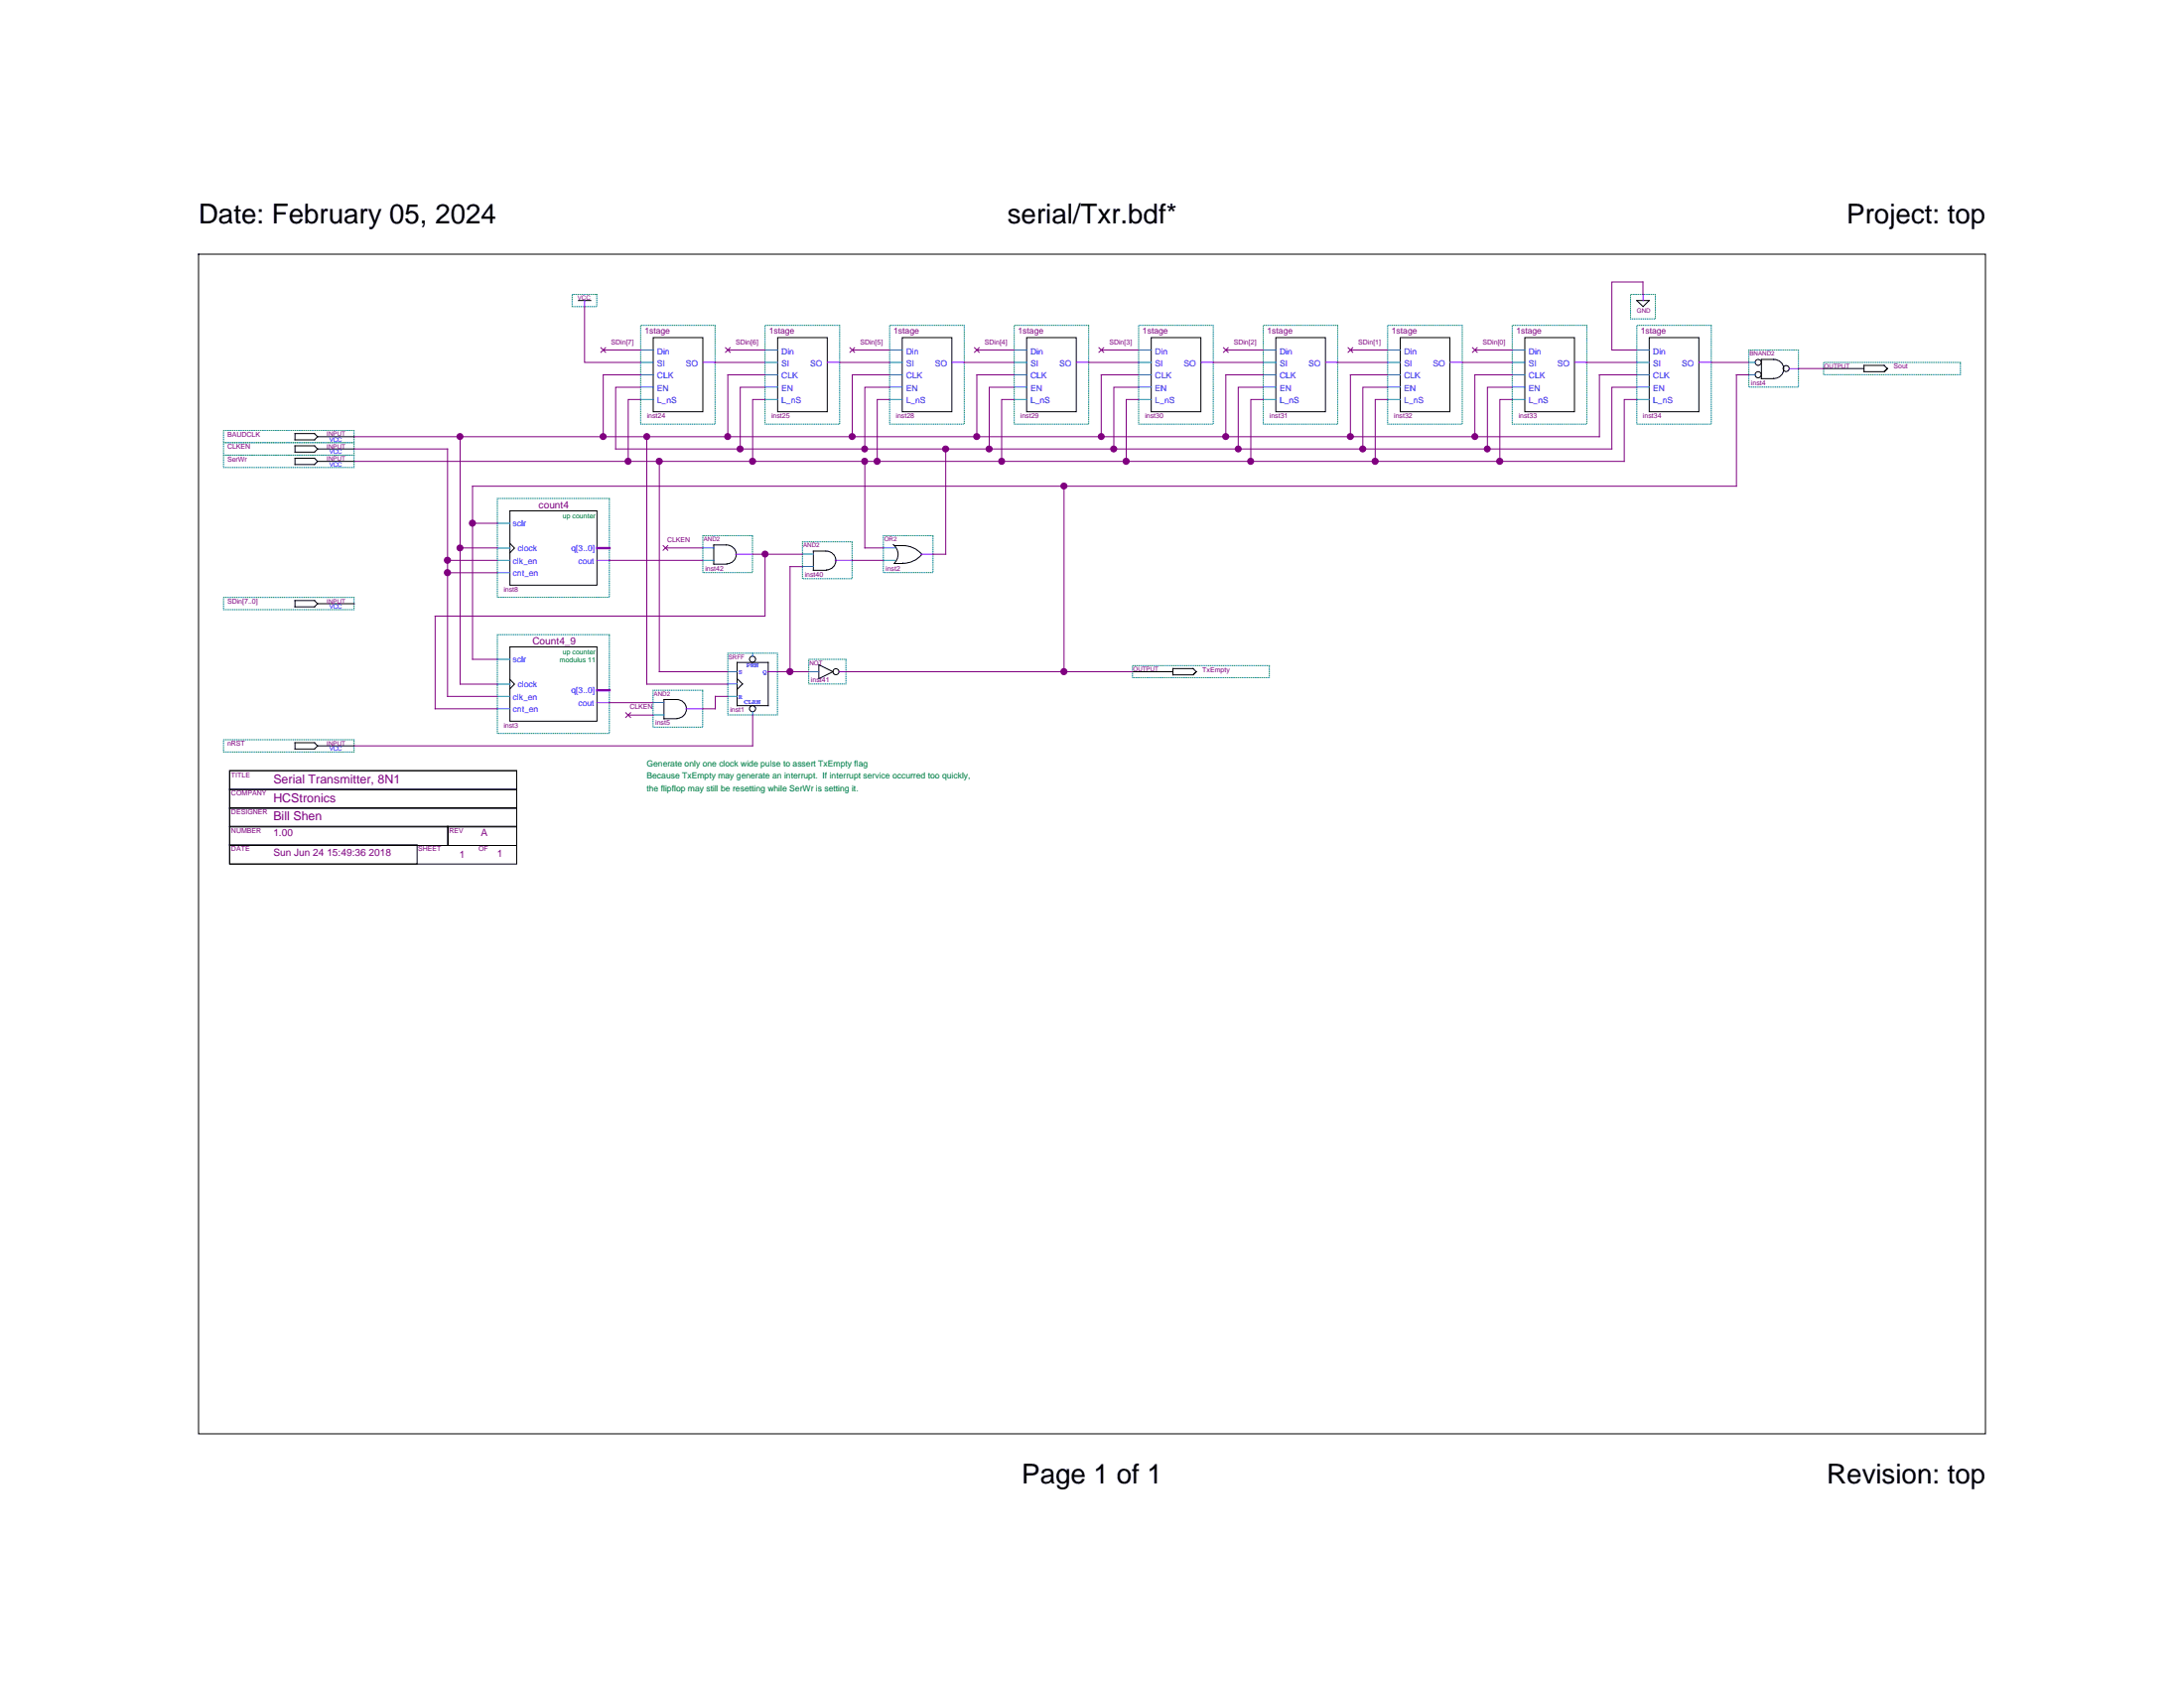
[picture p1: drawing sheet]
<svg xmlns="http://www.w3.org/2000/svg" width="279mm" height="216mm" viewBox="0 0 279 216" stroke-linecap="round" stroke-linejoin="round" font-family="sans-serif">
<path d="M28.6 55.1h16.7v1.5h-16.7z" fill-rule="evenodd" fill="#fff" stroke="#008080" stroke-width=".13"/>
<path d="M37.7 55.5h2.5l.4 .4-.4 .4h-2.5zM40.6 55.9h4.7" fill="none" stroke="#000" stroke-width=".13"/>
<path d="M28.6 94.6h16.7v1.6h-16.7z" fill-rule="evenodd" fill="#fff" stroke="#008080" stroke-width=".13"/>
<path d="M37.7 95h2.5l.4 .4-.4 .4h-2.5zM40.6 95.4h4.7" fill="none" stroke="#000" stroke-width=".13"/>
<path d="M28.6 56.6h16.7v1.6h-16.7z" fill-rule="evenodd" fill="#fff" stroke="#008080" stroke-width=".13"/>
<path d="M37.7 57h2.5l.4 .4-.4 .4h-2.5zM40.6 57.4h4.7" fill="none" stroke="#000" stroke-width=".13"/>
<path d="M28.6 76.4h16.7v1.6h-16.7z" fill-rule="evenodd" fill="#fff" stroke="#008080" stroke-width=".13"/>
<path d="M37.7 76.8h2.5l.4 .4-.4 .4h-2.5zM40.6 77.2h4.7" fill="none" stroke="#000" stroke-width=".13"/>
<path d="M28.6 58.2h16.7v1.6h-16.7z" fill-rule="evenodd" fill="#fff" stroke="#008080" stroke-width=".13"/>
<path d="M37.7 58.6h2.5l.4 .4-.4 .4h-2.5zM40.6 59h4.7" fill="none" stroke="#000" stroke-width=".13"/>
<path d="M144.9 85.1h17.5v1.6h-17.5z" fill-rule="evenodd" fill="#fff" stroke="#008080" stroke-width=".13"/>
<path d="M144.9 85.9h5.1M153 85.9l-.4 .4 .4-.4-.4-.4h-2.6v.8h2.6" fill="none" stroke="#000" stroke-width=".13"/>
<path d="M233.3 46.4h17.5v1.5h-17.5z" fill-rule="evenodd" fill="#fff" stroke="#008080" stroke-width=".13"/>
<path d="M233.3 47.1h5.2M241.4 47.1l-.4 .4 .4-.4-.4-.4h-2.5v.8h2.5" fill="none" stroke="#000" stroke-width=".13"/>
<path d="M208.6 37.7h3.2v3.1h-3.2z" fill-rule="evenodd" fill="#fff" stroke="#008080" stroke-width=".13"/>
<path d="M209.4 38.4h1.6l-.8 .8z" fill="none" stroke="#000" stroke-width=".13"/>
<path d="M210.2 37.7v.7" fill="none" stroke="#8000ff" stroke-width=".13"/>
<path d="M73.2 37.7h3.1v1.5h-3.1z" fill-rule="evenodd" fill="#fff" stroke="#008080" stroke-width=".13"/>
<path d="M74 38.4h1.6" fill="none" stroke="#000" stroke-width=".13"/>
<path d="M74.8 38.4v.8" fill="none" stroke="#8000ff" stroke-width=".13"/>
<path d="M102.7 69.3h6.3v4.7h-6.3z" fill-rule="evenodd" fill="#fff" stroke="#008080" stroke-width=".13"/>
<path d="M105.7 72.9a1.21 1.21 0 0 0 1.2-1.3 1.21 1.21 0 0 0-1.3-1.1h-1.5v2.4h1.6" fill="none" stroke="#000" stroke-width=".13"/>
<path d="M102.7 70.9h1.4M102.7 72.5h1.4" fill="none" stroke="#0080ff" stroke-width=".13"/>
<path d="M106.8 71.7h2.2" fill="none" stroke="#8000ff" stroke-width=".13"/>
<path d="M103.5 84.3h4.7v3.2h-4.7z" fill-rule="evenodd" fill="#fff" stroke="#008080" stroke-width=".13"/>
<g fill="none" stroke="#000" stroke-width=".13">
<path d="M104.8 85l1.8 .9-1.8 .9z"/>
<circle cx="106.9" cy="85.9" r=".39"/>
</g>
<path d="M103.5 85.9h1.3" fill="none" stroke="#0080ff" stroke-width=".13"/>
<path d="M107.4 85.9h.8" fill="none" stroke="#8000ff" stroke-width=".13"/>
<path d="M82 41.6h9.5v12.7h-9.5z" fill-rule="evenodd" fill="#fff" stroke="#008080" stroke-width=".13"/>
<path d="M83.6 43.2h6.3v9.5h-6.3z" fill="none" stroke="#000" stroke-width=".13"/>
<path d="M82 44.8h1.6M82 46.4h1.6M82 47.9h1.6M82 49.5h1.6M82 51.1h1.6" fill="none" stroke="#0080ff" stroke-width=".13"/>
<path d="M89.9 46.4h1.6" fill="none" stroke="#8000ff" stroke-width=".13"/>
<path d="M97.9 41.6h9.5v12.7h-9.5z" fill-rule="evenodd" fill="#fff" stroke="#008080" stroke-width=".13"/>
<path d="M99.5 43.2h6.3v9.5h-6.3z" fill="none" stroke="#000" stroke-width=".13"/>
<path d="M97.9 44.8h1.6M97.9 46.4h1.6M97.9 47.9h1.6M97.9 49.5h1.6M97.9 51.1h1.6" fill="none" stroke="#0080ff" stroke-width=".13"/>
<path d="M105.9 46.4h1.5" fill="none" stroke="#8000ff" stroke-width=".13"/>
<path d="M113.8 41.6h9.6v12.7h-9.6z" fill-rule="evenodd" fill="#fff" stroke="#008080" stroke-width=".13"/>
<path d="M115.4 43.2h6.4v9.5h-6.4z" fill="none" stroke="#000" stroke-width=".13"/>
<path d="M113.8 44.8h1.6M113.8 46.4h1.6M113.8 47.9h1.6M113.8 49.5h1.6M113.8 51.1h1.6" fill="none" stroke="#0080ff" stroke-width=".13"/>
<path d="M121.8 46.4h1.6" fill="none" stroke="#8000ff" stroke-width=".13"/>
<path d="M129.8 41.6h9.5v12.7h-9.5z" fill-rule="evenodd" fill="#fff" stroke="#008080" stroke-width=".13"/>
<path d="M131.3 43.2h6.4v9.5h-6.4z" fill="none" stroke="#000" stroke-width=".13"/>
<path d="M129.7 44.8h1.6M129.7 46.4h1.6M129.7 47.9h1.6M129.7 49.5h1.6M129.7 51.1h1.6" fill="none" stroke="#0080ff" stroke-width=".13"/>
<path d="M137.7 46.4h1.6" fill="none" stroke="#8000ff" stroke-width=".13"/>
<path d="M145.7 41.6h9.5v12.7h-9.5z" fill-rule="evenodd" fill="#fff" stroke="#008080" stroke-width=".13"/>
<path d="M147.3 43.2h6.3v9.5h-6.3z" fill="none" stroke="#000" stroke-width=".13"/>
<path d="M145.7 44.8h1.6M145.7 46.4h1.6M145.7 47.9h1.6M145.7 49.5h1.6M145.7 51.1h1.6" fill="none" stroke="#0080ff" stroke-width=".13"/>
<path d="M153.6 46.4h1.6" fill="none" stroke="#8000ff" stroke-width=".13"/>
<path d="M161.6 41.6h9.5v12.7h-9.5z" fill-rule="evenodd" fill="#fff" stroke="#008080" stroke-width=".13"/>
<path d="M163.2 43.2h6.4v9.5h-6.4z" fill="none" stroke="#000" stroke-width=".13"/>
<path d="M161.6 44.8h1.6M161.6 46.4h1.6M161.6 47.9h1.6M161.6 49.5h1.6M161.6 51.1h1.6" fill="none" stroke="#0080ff" stroke-width=".13"/>
<path d="M169.6 46.4h1.6" fill="none" stroke="#8000ff" stroke-width=".13"/>
<path d="M177.5 41.6h9.6v12.7h-9.6z" fill-rule="evenodd" fill="#fff" stroke="#008080" stroke-width=".13"/>
<path d="M179.1 43.2h6.4v9.5h-6.4z" fill="none" stroke="#000" stroke-width=".13"/>
<path d="M177.5 44.8h1.6M177.5 46.4h1.6M177.5 47.9h1.6M177.5 49.5h1.6M177.5 51.1h1.6" fill="none" stroke="#0080ff" stroke-width=".13"/>
<path d="M185.5 46.4h1.6" fill="none" stroke="#8000ff" stroke-width=".13"/>
<path d="M193.5 41.6h9.5v12.7h-9.5z" fill-rule="evenodd" fill="#fff" stroke="#008080" stroke-width=".13"/>
<path d="M195.1 43.2h6.3v9.5h-6.3z" fill="none" stroke="#000" stroke-width=".13"/>
<path d="M193.5 44.8h1.6M193.5 46.4h1.6M193.5 47.9h1.6M193.5 49.5h1.6M193.5 51.1h1.6" fill="none" stroke="#0080ff" stroke-width=".13"/>
<path d="M201.4 46.4h1.6" fill="none" stroke="#8000ff" stroke-width=".13"/>
<path d="M209.4 41.6h9.5v12.7h-9.5z" fill-rule="evenodd" fill="#fff" stroke="#008080" stroke-width=".13"/>
<path d="M211 43.2h6.3v9.5h-6.3z" fill="none" stroke="#000" stroke-width=".13"/>
<path d="M209.4 44.8h1.6M209.4 46.4h1.6M209.4 47.9h1.6M209.4 49.5h1.6M209.4 51.1h1.6" fill="none" stroke="#0080ff" stroke-width=".13"/>
<path d="M217.4 46.4h1.5" fill="none" stroke="#8000ff" stroke-width=".13"/>
<path d="M113 68.5h6.4v4.7h-6.4z" fill-rule="evenodd" fill="#fff" stroke="#008080" stroke-width=".13"/>
<path d="M114.3 69.7a1.58 1.58 0 0 1 .1 2.4M114.4 72.1h1.1M114.4 69.8h1.1M115.5 69.8a3.1 3.1 0 0 1 2.4 1M117.9 70.9a3.1 3.1 0 0 1-2.4 1.1" fill="none" stroke="#000" stroke-width=".13"/>
<path d="M113 71.7h1.5M113 70.1h1.5" fill="none" stroke="#0080ff" stroke-width=".13"/>
<path d="M117.8 70.9h1.6" fill="none" stroke="#8000ff" stroke-width=".13"/>
<path d="M223.7 44.8h6.4v4.7h-6.4z" fill-rule="evenodd" fill="#fff" stroke="#008080" stroke-width=".13"/>
<g fill="none" stroke="#000" stroke-width=".13">
<path d="M226.9 48.4a1.21 1.21 0 0 0 1.3-1.2 1.21 1.21 0 0 0-1.3-1.2h-1.6v2.4h1.6"/>
<circle cx="224.9" cy="47.9" r=".39"/>
<circle cx="224.9" cy="46.4" r=".39"/>
<circle cx="228.5" cy="47.1" r=".39"/>
</g>
<path d="M223.7 47.9h.8M223.7 46.4h.8" fill="none" stroke="#0080ff" stroke-width=".13"/>
<path d="M228.9 47.2h1.2" fill="none" stroke="#8000ff" stroke-width=".13"/>
<path d="M63.6 63.8h14.4v12.6h-14.4z" fill-rule="evenodd" fill="#fff" stroke="#008080" stroke-width=".13"/>
<path d="M65.2 65.3h11.2v9.5h-11.2zM65.2 69.5l.6 .6-.6 .6" fill="none" stroke="#000" stroke-width=".13"/>
<path d="M63.6 66.9h1.6M63.6 70.1h1.6M63.6 71.7h1.6M63.6 73.3h1.6" fill="none" stroke="#0080ff" stroke-width=".13"/>
<path d="M76.4 70.1h1.6" fill="none" stroke="#8000ff" stroke-width=".3"/>
<path d="M76.4 71.7h1.6" fill="none" stroke="#8000ff" stroke-width=".13"/>
<path d="M89.9 68.5h6.4v4.7h-6.4z" fill-rule="evenodd" fill="#fff" stroke="#008080" stroke-width=".13"/>
<path d="M93 72.1a1.21 1.21 0 0 0 1.2-1.2 1.21 1.21 0 0 0-1.3-1.2h-1.6v2.5h1.7" fill="none" stroke="#000" stroke-width=".13"/>
<path d="M89.9 70.1h1.4M89.9 71.7h1.4" fill="none" stroke="#0080ff" stroke-width=".13"/>
<path d="M94.1 70.9h2.2" fill="none" stroke="#8000ff" stroke-width=".13"/>
<path d="M63.6 81.2h14.4v12.6h-14.4z" fill-rule="evenodd" fill="#fff" stroke="#008080" stroke-width=".13"/>
<path d="M65.2 82.7h11.2v9.5h-11.2zM65.2 86.9l.6 .6-.6 .6" fill="none" stroke="#000" stroke-width=".13"/>
<path d="M63.6 84.3h1.6M63.6 87.5h1.6M63.6 89.1h1.6M63.6 90.7h1.6" fill="none" stroke="#0080ff" stroke-width=".13"/>
<path d="M76.4 88.3h1.6" fill="none" stroke="#8000ff" stroke-width=".3"/>
<path d="M76.4 89.9h1.6" fill="none" stroke="#8000ff" stroke-width=".13"/>
<path d="M93.1 83.5h6.4v7.9h-6.4z" fill-rule="evenodd" fill="#fff" stroke="#008080" stroke-width=".13"/>
<g fill="none" stroke="#000" stroke-width=".13">
<path d="M94.3 84.7h4v5.6h-4zM94.3 86.8l.7 .7-.7 .7"/>
<circle cx="96.3" cy="84.3" r=".39"/>
<circle cx="96.3" cy="90.6" r=".39"/>
</g>
<path d="M93.1 85.9h1.2M93.1 89.1h1.2M93.1 87.5h1.2M96.3 83.5v.4M96.3 91.1v.3" fill="none" stroke="#0080ff" stroke-width=".13"/>
<path d="M98.3 85.9h1.2" fill="none" stroke="#8000ff" stroke-width=".13"/>
<path d="M83.5 88.3h6.4v4.7h-6.4z" fill-rule="evenodd" fill="#fff" stroke="#008080" stroke-width=".13"/>
<path d="M86.6 91.9a1.21 1.21 0 0 0 1.2-1.3 1.21 1.21 0 0 0-1.3-1.1h-1.6v2.4h1.7" fill="none" stroke="#000" stroke-width=".13"/>
<path d="M83.5 89.9h1.4M83.5 91.4h1.4" fill="none" stroke="#0080ff" stroke-width=".13"/>
<path d="M87.7 90.7h2.2" fill="none" stroke="#8000ff" stroke-width=".13"/>
<path d="M29.4 98.6h36.7v11.9h-36.7z" fill-rule="evenodd" fill="#fff" stroke="#000" stroke-width=".13"/>
<path d="M25.4 32.5h228.6v150.9h-228.6zM29.4 98.6h36.7v2.4h-36.7zM29.4 100.9h36.7v2.5h-36.7zM29.4 103.3h36.7v2.5h-36.7zM29.4 105.7h27.9v2.4h-27.9zM29.4 108.1h24v2.4h-24zM57.3 105.7h8.8v2.4h-8.8z" fill="none" stroke="#000" stroke-width=".13"/>
<g fill="none" stroke="#800080" stroke-width=".13">
<path d="M74.8 39.2v7.2h7.2M210.2 37.7v-1.6h-4v8.7h3.2M45.3 57.4h12v14.3M45.3 55.9h31.9M45.3 59h35.1M58.9 55.9v31.6h4.7M76.9 44.5l.6 .6M77.2 44.8h4.8M77.2 55.9h15.9M77.5 44.5l-.6 .6M80.4 59h15.9M82 47.9h-4.8v8"/>
<path d="M82 49.5h-3.2v7.9h31.8M82 51.1h-1.6v7.9M82.7 55.9v31.6h10.4M84.3 59v26.9h8.8M91.5 46.4h6.4M92.8 44.5l.6 .6M93.1 44.8h4.8M93.4 44.5l-.6 .6M96.3 59h15.9M97.9 47.9h-4.8v8M97.9 49.5h-3.2v7.9M97.9 51.1h-1.6v7.9"/>
<path d="M107.4 46.4h6.4M108.7 44.5l.6 .6M109 44.8h4.8M109.3 44.5l-.6 .6M110.6 57.4h16M110.6 59v11.1h2.4M113.8 47.9h-4.8v8M113.8 49.5h-3.2v7.9M113.8 51.1h-1.6v7.9M121 57.4v13.5h-1.6M123.4 46.4h6.4M124.7 44.5l.6 .6"/>
<path d="M125 44.8h4.8M125 55.9h-31.9M125.3 44.5l-.6 .6M126.6 57.4h47.7M129.8 47.9h-4.8v8M129.8 49.5h-3.2v7.9M129.8 51.1h-1.7v7.9M139.3 46.4h6.4M140.6 44.5l.6 .6M140.9 44.8h4.8M141.2 44.5l-.6 .6M145.7 47.9h-4.8v8"/>
<path d="M145.7 49.5h-3.2v7.9M145.7 51.1h-1.6v7.9M155.2 46.4h6.4M156.5 44.5l.6 .6M156.8 44.8h4.8M157.1 44.5l-.6 .6M161.6 47.9h-4.8v8M161.6 49.5h-3.2v7.9M161.6 51.1h-1.6v7.9M171.2 46.4h6.3M172.5 44.5l.6 .6M172.8 44.8h4.7"/>
<path d="M173.1 44.5l-.6 .6M177.5 47.9h-4.7v8M177.5 49.5h-3.2v7.9M177.5 51.1h-1.6v7.9M187.1 46.4h6.4M188.4 44.5l.6 .6M188.7 44.8h4.8M189 44.5l-.6 .6M193.5 47.9h-4.8v8M193.5 49.5h-3.2v7.9M193.5 51.1h-1.6v7.9M203 46.4h6.4"/>
<path d="M209.4 49.5h-3.2v7.9h-31.9M209.4 51.1h-1.6v7.9h-95.6M209.4 47.9h-4.8v8h-79.6M218.9 46.4h4.8M223.7 47.9h-1.6v14.3h-161.6v22.1h3.1M230.1 47.1h3.2M57.3 71.7h6.3M57.3 73.3h6.3M57.3 71.7v17.4h6.3M58.9 70.1h4.7M60.5 66.9h3.1M78 71.7h11.9"/>
<path d="M84.8 69.8l.6 .6M85.1 70.1h4.8M85.4 69.8l-.6 .6M96.3 70.9h6.4M97.9 70.9v7.9h-42.2v11.9h7.9M102.7 72.5h-1.6v13.4M109 71.7h4M136.1 62.2v23.7M78 89.9h5.5M80.1 91.2l.6 .6M80.4 91.5h3.1M80.7 91.2l-.6 .6"/>
<path d="M93.1 89.1h-1.6v1.6h-1.6M96.3 91.5v3.9h-51M99.5 85.9h4M108.2 85.9h36.7"/>
</g>
<g fill="#800080" stroke="#800080" stroke-width=".13">
<circle cx="77.2" cy="55.8" r=".39"/>
<circle cx="93.1" cy="55.8" r=".38"/>
<circle cx="109" cy="55.8" r=".39"/>
<circle cx="125" cy="55.8" r=".39"/>
<circle cx="140.9" cy="55.8" r=".38"/>
<circle cx="156.8" cy="55.8" r=".39"/>
<circle cx="172.8" cy="55.8" r=".39"/>
<circle cx="188.7" cy="55.8" r=".38"/>
<circle cx="94.7" cy="57.4" r=".39"/>
<circle cx="110.6" cy="57.4" r=".38"/>
<circle cx="126.5" cy="57.4" r=".39"/>
<circle cx="142.5" cy="57.4" r=".39"/>
<circle cx="158.4" cy="57.4" r=".38"/>
<circle cx="174.3" cy="57.4" r=".39"/>
<circle cx="190.3" cy="57.4" r=".38"/>
<circle cx="80.3" cy="59" r=".39"/>
<circle cx="96.3" cy="59" r=".39"/>
<circle cx="112.2" cy="59" r=".39"/>
<circle cx="128.1" cy="59" r=".39"/>
<circle cx="144.1" cy="59" r=".39"/>
<circle cx="160" cy="59" r=".39"/>
<circle cx="175.9" cy="59" r=".39"/>
<circle cx="191.9" cy="59" r=".39"/>
<circle cx="121" cy="57.4" r=".39"/>
<circle cx="58.8" cy="55.8" r=".38"/>
<circle cx="97.9" cy="70.9" r=".38"/>
<circle cx="58.8" cy="70.1" r=".38"/>
<circle cx="136.1" cy="62.2" r=".39"/>
<circle cx="57.2" cy="71.7" r=".39"/>
<circle cx="60.4" cy="66.9" r=".39"/>
<circle cx="57.2" cy="73.2" r=".39"/>
<circle cx="136.1" cy="85.9" r=".39"/>
<circle cx="82.7" cy="55.8" r=".38"/>
<circle cx="84.3" cy="59" r=".39"/>
<circle cx="110.6" cy="59" r=".39"/>
<circle cx="101.1" cy="85.9" r=".39"/>
</g>
<g font-size="3.5">
<text x="25.4" y="28.6">Date: February 05, 2024</text>
<text x="128.9" y="28.6">serial/Txr.bdf*</text>
<text x="236.3" y="28.6">Project: top</text>
<text x="130.7" y="189.7">Page 1 of 1</text>
<text x="233.7" y="189.7">Revision: top</text>
</g>
<g font-size="1.6" fill="#800080">
<text x="35" y="100.2">Serial Transmitter, 8N1</text>
<text x="35" y="102.6">HCStronics</text>
<text x="35" y="104.9">Bill Shen</text>
</g>
<g font-size="1.3" fill="#800080">
<text x="68.9" y="65">count4</text>
<text x="68.1" y="82.4">Count4_9</text>
<text x="35" y="106.9">1.00</text>
<text x="61.6" y="106.9">A</text>
<text x="35" y="109.5">Sun Jun 24 15:49:36 2018</text>
<text x="58.8" y="109.7">1</text>
<text x="63.6" y="109.6">1</text>
</g>
<g font-size="1.1" fill="#800080">
<text x="82.5" y="42.6">1stage</text>
<text x="98.4" y="42.6">1stage</text>
<text x="114.3" y="42.6">1stage</text>
<text x="130.2" y="42.6">1stage</text>
<text x="146.2" y="42.6">1stage</text>
<text x="162.1" y="42.6">1stage</text>
<text x="178" y="42.6">1stage</text>
<text x="194" y="42.6">1stage</text>
<text x="209.9" y="42.6">1stage</text>
</g>
<g font-size="1.1" fill="#00f">
<text x="84.1" y="45.3">Din</text>
<text x="84.1" y="46.8">SI</text>
<text x="87.7" y="46.8">SO</text>
<text x="100" y="45.3">Din</text>
<text x="100" y="46.8">SI</text>
<text x="103.7" y="46.8">SO</text>
<text x="115.9" y="45.3">Din</text>
<text x="115.9" y="46.8">SI</text>
<text x="119.6" y="46.8">SO</text>
<text x="131.8" y="45.3">Din</text>
<text x="131.8" y="46.8">SI</text>
<text x="135.5" y="46.8">SO</text>
<text x="147.8" y="45.3">Din</text>
<text x="147.8" y="46.8">SI</text>
<text x="151.4" y="46.8">SO</text>
<text x="163.7" y="45.3">Din</text>
<text x="163.7" y="46.8">SI</text>
<text x="167.4" y="46.8">SO</text>
<text x="179.6" y="45.3">Din</text>
<text x="179.6" y="46.8">SI</text>
<text x="183.3" y="46.8">SO</text>
<text x="195.6" y="45.3">Din</text>
<text x="195.6" y="46.8">SI</text>
<text x="199.2" y="46.8">SO</text>
<text x="211.5" y="45.3">Din</text>
<text x="211.5" y="46.8">SI</text>
<text x="215.2" y="46.8">SO</text>
<text x="84.1" y="48.4">CLK</text>
<text x="84.1" y="50">EN</text>
<text x="84.1" y="51.6">L_nS</text>
<text x="100" y="48.4">CLK</text>
<text x="100" y="50">EN</text>
<text x="100" y="51.6">L_nS</text>
<text x="115.9" y="48.4">CLK</text>
<text x="115.9" y="50">EN</text>
<text x="115.9" y="51.6">L_nS</text>
<text x="131.8" y="48.4">CLK</text>
<text x="131.8" y="50">EN</text>
<text x="131.8" y="51.6">L_nS</text>
<text x="147.8" y="48.4">CLK</text>
<text x="147.8" y="50">EN</text>
<text x="147.8" y="51.6">L_nS</text>
<text x="163.7" y="48.4">CLK</text>
<text x="163.7" y="50">EN</text>
<text x="163.7" y="51.6">L_nS</text>
<text x="179.6" y="48.4">CLK</text>
<text x="179.6" y="50">EN</text>
<text x="179.6" y="51.6">L_nS</text>
<text x="195.6" y="48.4">CLK</text>
<text x="195.6" y="50">EN</text>
<text x="195.6" y="51.6">L_nS</text>
<text x="211.5" y="48.4">CLK</text>
<text x="211.5" y="50">EN</text>
<text x="211.5" y="51.6">L_nS</text>
<text x="65.6" y="67.3">sclr</text>
<text x="66.2" y="70.5">clock</text>
<text x="73.1" y="70.5">q[3..0]</text>
<text x="65.6" y="72.1">clk_en</text>
<text x="65.6" y="73.7">cnt_en</text>
<text x="74" y="72.1">cout</text>
<text x="65.6" y="84.7">sclr</text>
<text x="65.6" y="89.5">clk_en</text>
<text x="66.2" y="87.9">clock</text>
<text x="73.1" y="88.7">q[3..0]</text>
<text x="65.6" y="91.1">cnt_en</text>
<text x="74" y="90.3">cout</text>
</g>
<g font-size="1.1" fill="#008000">
<text x="82.7" y="98">Generate only one clock wide pulse to assert TxEmpty flag</text>
<text x="82.7" y="99.6">Because TxEmpty may generate an interrupt. If interrupt service occurred too quickly,</text>
<text x="82.7" y="101.2">the flipflop may still be resetting while SerWr is setting it.</text>
</g>
<g font-size=".9" fill="#800080">
<text x="78.2" y="44">SDin[7]</text>
<text x="94.1" y="44">SDin[6]</text>
<text x="110" y="44">SDin[5]</text>
<text x="126" y="44">SDin[4]</text>
<text x="141.9" y="44">SDin[3]</text>
<text x="157.8" y="44">SDin[2]</text>
<text x="173.8" y="44">SDin[1]</text>
<text x="189.7" y="44">SDin[0]</text>
<text x="242.3" y="47.2">Sout</text>
<text x="82.8" y="53.5">inst24</text>
<text x="98.7" y="53.5">inst25</text>
<text x="114.6" y="53.5">inst28</text>
<text x="130.5" y="53.5">inst29</text>
<text x="146.5" y="53.5">inst30</text>
<text x="162.4" y="53.5">inst31</text>
<text x="178.3" y="53.5">inst32</text>
<text x="194.3" y="53.5">inst33</text>
<text x="210.2" y="53.5">inst34</text>
<text x="224" y="49.2">inst4</text>
<text x="29.1" y="55.9">BAUDCLK</text>
<text x="29.1" y="57.4">CLKEN</text>
<text x="29.1" y="59">SerWr</text>
<text x="85.3" y="69.3">CLKEN</text>
<text x="29.1" y="77.2">SDin[7..0]</text>
<text x="64.4" y="75.6">inst8</text>
<text x="90.2" y="73">inst42</text>
<text x="103" y="73.7">inst40</text>
<text x="113.3" y="73">inst2</text>
<text x="103.8" y="87.2">inst41</text>
<text x="153.8" y="85.9">TxEmpty</text>
<text x="29.1" y="95.4">nRST</text>
<text x="64.4" y="93">inst3</text>
<text x="80.6" y="90.7">CLKEN</text>
<text x="83.8" y="92.7">inst5</text>
<text x="93.4" y="91.1">inst1</text>
<text x="29.6" y="99.4">TITLE</text>
<text x="29.6" y="101.7">COMPANY</text>
<text x="29.6" y="104.1">DESIGNER</text>
<text x="29.6" y="106.5">NUMBER</text>
<text x="57.5" y="106.6">REV</text>
<text x="29.6" y="108.9">DATE</text>
<text x="53.5" y="108.9">SHEET</text>
<text x="61.2" y="108.9">OF</text>
</g>
<g font-size=".9" fill="#008000">
<text x="72" y="66.3">up counter</text>
<text x="72" y="83.7">up counter</text>
<text x="71.6" y="84.6">modulus 11</text>
</g>
<g font-size=".9" fill="#00f">
<text x="94.5" y="86.3">S</text>
<text x="94.5" y="89.3">R</text>
<text x="95.5" y="85.4">PRN</text>
<text x="97.6" y="86.3">Q</text>
<text x="95.2" y="90">CLRN</text>
</g>
<g font-size=".8" fill="#800080">
<text x="73.9" y="38.4">VCC</text>
<text x="209.4" y="39.9">GND</text>
<text x="223.8" y="45.5">BNAND2</text>
<text x="233.4" y="47.1">OUTPUT</text>
<text x="41.8" y="55.8">INPUT</text>
<text x="41.8" y="57.4">INPUT</text>
<text x="41.8" y="58.9">INPUT</text>
<text x="90" y="69.2">AND2</text>
<text x="102.8" y="70">AND2</text>
<text x="113.1" y="69.2">OR2</text>
<text x="41.8" y="77.2">INPUT</text>
<text x="83.7" y="89">AND2</text>
<text x="93.2" y="84.3">SRFF</text>
<text x="103.6" y="85.1">NOT</text>
<text x="145" y="85.9">OUTPUT</text>
<text x="41.8" y="95.3">INPUT</text>
</g>
<g font-size=".8" fill="#00f">
<text x="42.1" y="56.5">VCC</text>
<text x="42.1" y="58">VCC</text>
<text x="42.1" y="59.6">VCC</text>
<text x="42.1" y="77.8">VCC</text>
<text x="42.1" y="96">VCC</text>
</g>
</svg>
